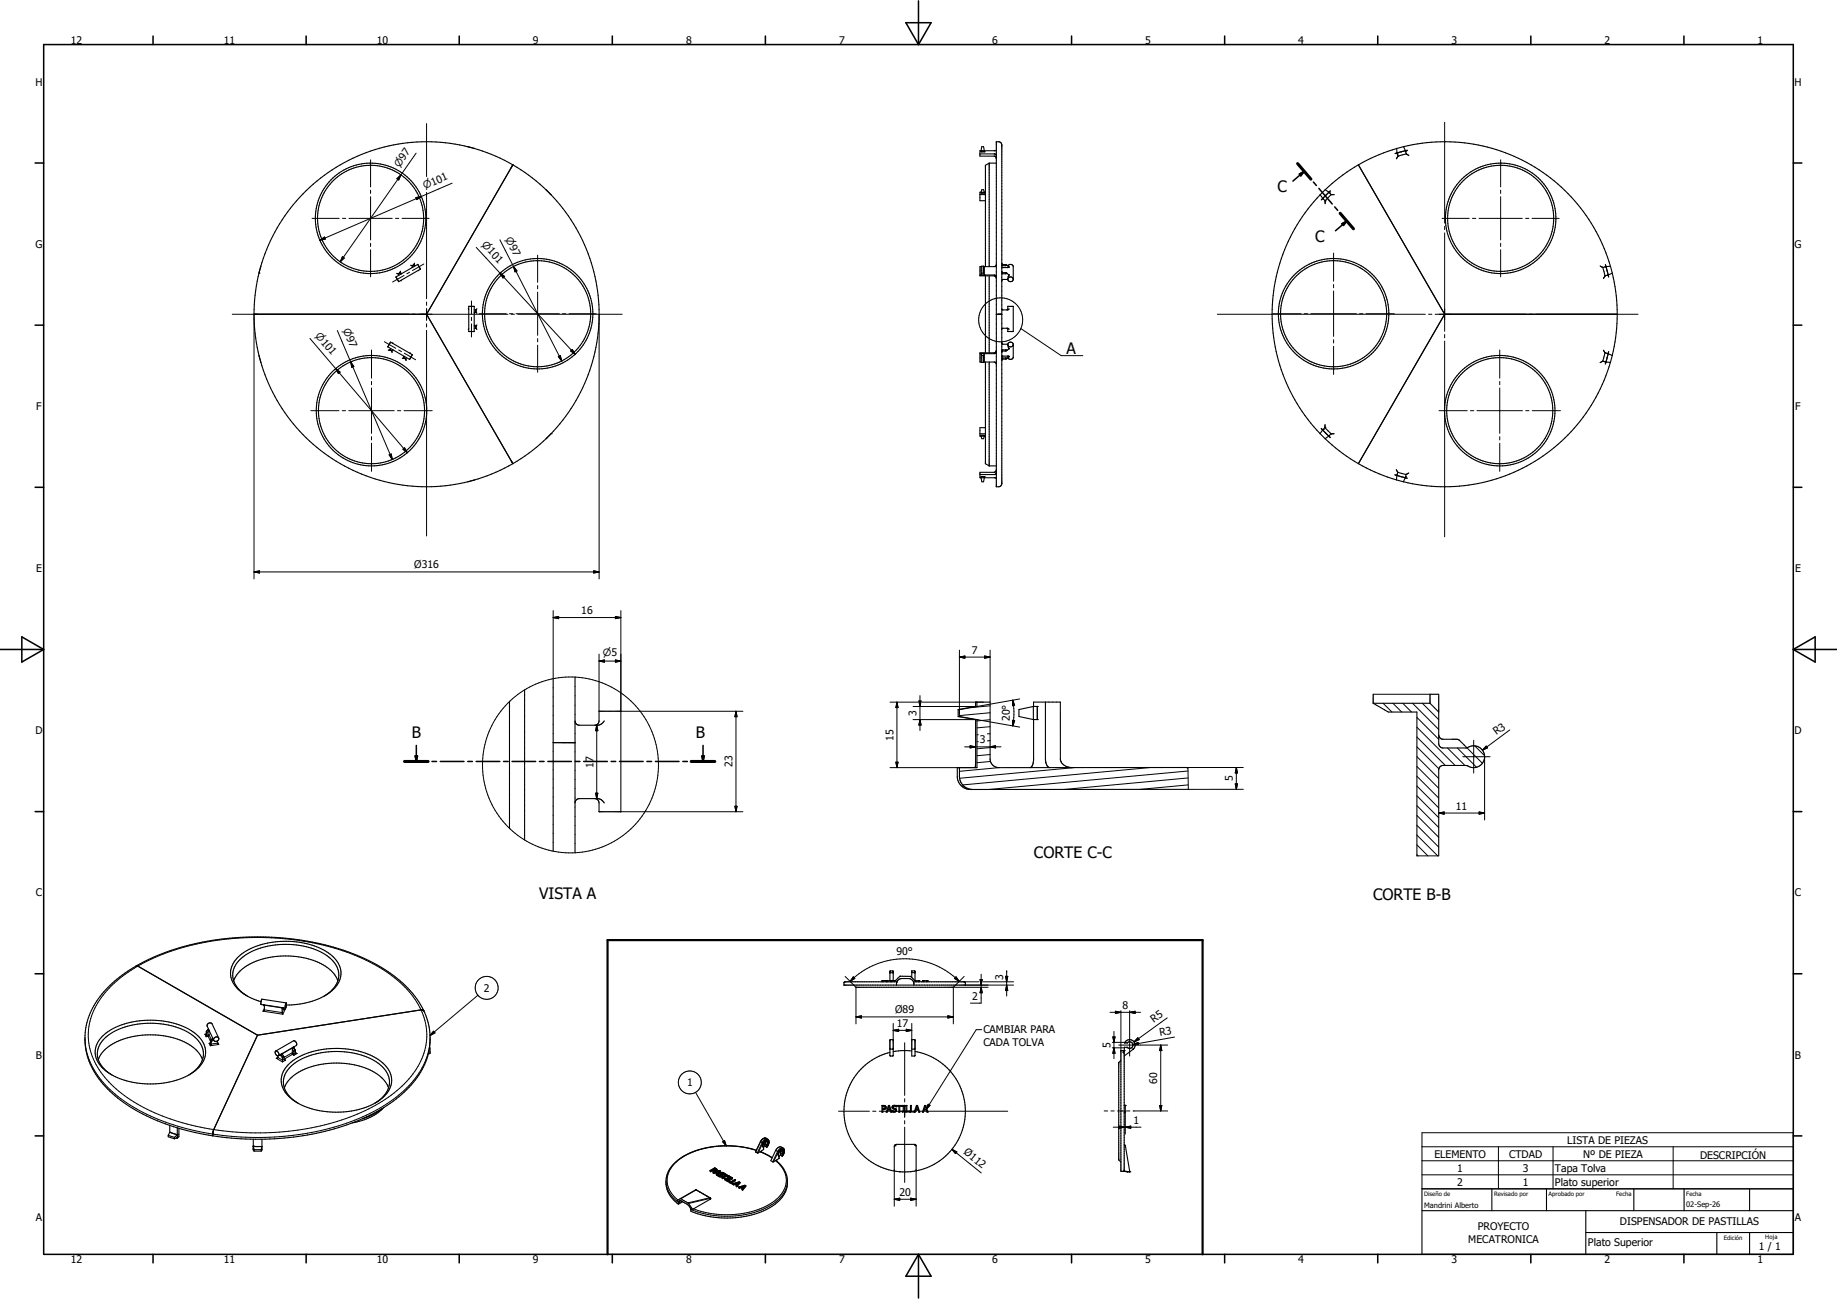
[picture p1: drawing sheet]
<svg xmlns="http://www.w3.org/2000/svg" width="1189mm" height="841mm" viewBox="0 0 1189 841" stroke-linecap="round" stroke-linejoin="round" font-family="sans-serif">
<g fill="none" stroke="#000" stroke-width=".65">
<path d="M935 79v65M269 99l-9 14M276 80v34M240 103v18M257 116l3-3-2 4zM260 113l-40 57M293 119l-20 8M971 103v18M240 123v2M240 127v28M269 128l4-1-3 2zM273 127l-66 29"/>
<path d="M276 125v68M971 123v2M971 127v28M202 141h18M207 156l3-3 1 2zM222 141h2M226 141h28M240 157v3M256 141h2M260 141h18M324 155l8 18M933 141h18"/>
<path d="M935 147v2M935 151v63M953 141h2M957 141h28M971 157v3M987 141h3M992 141h17M222 166l1 1-3 3zM240 162v17M261 178l-4 3M265 176l-2 1M274 171l-7 4"/>
<path d="M308 160l16 17M324 177l48 52M324 177l3 2-1 1zM332 173l32 61M332 173l3 2-2 1zM348 165v18M863 164v18M971 162v17M257 181l-3 2M276 196v2M276 200v7M305 195v8"/>
<path d="M348 185v2M348 189v28M863 184v2M863 188v30M150 203h115M164 204v171M201 219l16 20M218 214l9 20M267 203h2M271 203h58M276 210v2M276 214v133"/>
<path d="M305 205v3M305 210v8M310 203h18M330 203h2M331 203h2M334 203h28M335 203h68M348 219v2M364 203h2M368 203h18M388 204v171M661 213l26 17h14"/>
<path d="M788 203h135M824 203h18M844 203h2M848 203h30M863 220v2M880 203h2M884 203h18M925 203h2M929 203h59M935 217v2M990 203h2M994 203h66"/>
<path d="M217 239l47 54M217 239l3 2-1 1zM227 234l27 63M227 234l2 3-1 1zM240 227v18M249 221l7 4M258 227l2 1M262 229l7 4M348 223v18M361 231l2-1 1 4zM369 227l1-1 2 3zM863 224v18"/>
<path d="M935 221v127M971 227v18M240 247v2M240 251v30M971 247v2M971 251v30M201 266h18M222 266h2M226 266h29M257 266h2M262 266h18M931 266h19"/>
<path d="M952 266h2M956 266h29M988 266h2M992 266h18M240 283v2M240 287v18M252 294h1l1 3zM261 291l1-1 2 3zM971 283v2M971 287v18M164 370h224M164 370h4v1z"/>
<path d="M384 370h4l-4 1zM358 400h44M358 400l4-1v2zM358 395v44M398 399l4 1-4 1zM402 395v65h79M388 428h14M388 428l3-1v2zM388 423v37M398 427l4 1-4 1zM621 425h20M621 425h4v1z"/>
<path d="M621 421v41M637 425h4l-4 1zM641 421v34M576 455h18M581 455v42M581 455v3h-1zM595 454h1l-1 3zM595 450v23M597 455h40M641 457l-13 1M656 453v8v9M656 453l1 4h-2z"/>
<path d="M660 453l-28 4h-41M889 449h42M889 455h.1M895 455l6 6M902 455l5 6M908 455l6 6M914 455l17 17M921 455l10 11M386 470v47M386 470l1 3h-1zM476 460v66M476 460l1 4h-1z"/>
<path d="M591 466h41l28 5M595 466l1 3h-1zM633 476h-1M641 470l-9 1M641 466l-9 1M641 461l-20 2M641 479l-2 1M641 475h-2M655 466l2 1-1 3zM917 477l18 19M917 471l25 25M917 464l14 15"/>
<path d="M954 479v22M977 473l-17 13M576 497h56M580 493h1v4zM628 483l3 1h-3zM633 480h-1M641 488l-9 1M641 484l-9 1M641 484l3-1v1zM641 493l-9 1M647 497l-26 2M648 484h-24"/>
<path d="M696 497l-75 7M744 497l-121 11M769 499l-129 12M800 497v14M800 497l1 3h-1zM805 497h-37l1 1v13h36M917 496l14 14M917 490l14 14M917 484l14 14M937 484l11 12M943 484l13 13M947 490h17"/>
<path d="M949 484l10 10M955 483l6 6M961 490v41M962 483l1 1-3 2zM386 514h1l-1 3zM769 504l-80 7M769 508l-31 3M800 507h1l-1 4zM917 515l14 14M917 509l14 14M917 503l14 14M402 526h79"/>
<path d="M476 522h1l-1 4zM917 534l14 14M917 528l14 14M917 522l14 14M931 526h30M931 526h4v1zM957 526h4l-4 1zM917 553l1 1M917 547l7 7M917 541l14 13M917 554h14M72 638a123 123 0 0 1 67-29 171 171 0 0 1 102 15 63 63 0 0 1 34 37 42 42 0 0 1-13 41 118 118 0 0 1-63 29 172 172 0 0 1-108-15 64 64 0 0 1-32-35 42 42 0 0 1 13-43z"/>
<path d="M547 632l6 6M550 635a50 50 0 0 1 71 0M552 632l1 1-3 2zM554 639v24M619 632l2 3-3-2zM624 632l-6 6M624 636h10M625 638h31M634 634h2l-1 4zM635 631v18h-7M635 639l1 4h-2zM636 636h20"/>
<path d="M640 639h-23v24M651 632h1v4zM652 629v16M652 638v3h-1zM171 651l12 2M171 653l-1 2 13 2 2-4h-1M183 653h.1M184 653l-1 3-12-2M309 644l-31 26M554 658h63M554 658h4v1zM614 658h3l-3 1z"/>
<path d="M718 655h20M722 655h4l-4 1zM726 654v22M731 654v30M731 655h4v1zM755 659l-21 16M55 672a51 51 0 0 0 23 39 149 149 0 0 0 84 25 159 159 0 0 0 89-21 57 57 0 0 0 27-38v-5M134 668h.1M135 667h.1M135 666v1zM135 668l-1 1M136 675l1 1 4-1"/>
<path d="M136 674h1M137 673l-2-3h-2v1h2l1 3M137 673h1M138 672l-1 1M138 673l-1 2M138 673h.1M141 674l1 2-6 1-1-2h1M189 679l1 2M189 678h.1M189 678l-6 4M190 678h-1M190 678v1z"/>
<path d="M190 678v1M191 680h-1M281 668l1 1-4 1zM578 667h12M578 667l4-1v2zM578 663v10M586 675v34M587 666l3 1-3 1zM590 663v10M635 667h-3l-33 51M720 678h8M720 675h9"/>
<path d="M720 671h2l-1 4zM721 668v17M721 678l1 4h-2zM724 677h32M726 677v3M733 676l4-1v1zM736 672l1 1-3 2zM751 677v42M751 677l1 3h-1zM760 671l-27 5M179 685h1l3 1h1h1l-2 2zM181 683h1"/>
<path d="M182 683h.1M182 683l1 2M182 682l1 1M183 683h-1M183 683h.1M183 682h.1M184 684h-1M184 685l5-3h3l-2 1h-1l-5 3M450 707l20 35M543 719h20M565 719h2M569 719h20"/>
<path d="M586 711v2M586 716v7M591 719h2M595 719h57M601 715l1 1-3 2zM715 719h2M719 719h2M723 719h4M728 720v14M729 719h2M733 719h23M751 716h1l-1 3z"/>
<path d="M468 739l1-1 1 4zM496 739l-1 3M496 737h-2l-1 1-4 8M496 739l1 1-1 3M497 738h-2l-1 1-4 7M586 726v2M586 730v36M721 730h18M724 729l4 1h-4zM728 730l4-1v1zM920 733h241v37h-241zM460 758h.1"/>
<path d="M461 757l-1 1M461 757l1 1M461 757v1M461 758h.1M461 758h1M462 758h-1M462 758h.1M462 759h.1M462 757h.1M462 759l4-1-2 2v-1M462 759h1h1M462 759h1l1 1"/>
<path d="M462 758h1M463 758h.1M463 757h.1M463 757h-1M463 757v-1l-3 2M463 757h1M463 758h-1M463 759l3-1-2 1zM464 758h-1M464 758h.1M464 757h.1M464 757v1"/>
<path d="M465 758l-1 1M466 758l-2 2M466 760h.1M466 759h1M467 759h1l1 1M467 759l-1 1M467 760h.1M467 759v1M467 759h1M467 759h.1M468 759h-1M468 759h.1"/>
<path d="M468 759v1M468 760h.1M468 760h1M469 760h.1M489 745a59 59 0 0 0-49 6 15 15 0 0 0-1 26M492 746l8 4M494 742h.1M494 744v-1a2.6 2.6 0 0 1 0-3 2.6 2.6 0 0 1 3-1v3v-1a1.8 1.8 0 0 0 0-3 1.8 1.8 0 0 0-3 1l-3 7M502 751a15 15 0 0 1-1 27 59 59 0 0 1-52 5M504 748h.1M504 750v-1a2.6 2.6 0 0 1 0-3 2.6 2.6 0 0 1 3-1v3v-1a1.8 1.8 0 0 0 0-3 1.8 1.8 0 0 0-3 1l-3 7M506 745l-1 3"/>
<path d="M506 745h1l-1 3M507 743h-2l-1 2-4 7M579 757v24M593 757v24M616 744l19 15M616 744l3 2-1 1zM920 742h241M920 752h241M970 742v28M1005 742v28M1083 742v28M431 765a18 18 0 0 0 8 14"/>
<path d="M441 776l10-6 8 5-14 4M441 778l-2 1M460 776l-14 3M465 761v-1v1M465 761h.1M465 761v1M465 761h1M466 761h.1M466 761v1M466 760v1M466 760l1 1M466 760h1"/>
<path d="M467 761h-1M467 761h.1M467 760v1M467 761v1M469 763l1 1M469 760l1 1M469 763l3-1h1l-3 1M471 764l2 1M471 764l3-1-3 1 1 1zM471 761l-2-1 1 1-2 1M472 762h.1M472 761h-2l-3 1"/>
<path d="M473 765l2 2M473 765l3-1-3 1 1 1zM473 762l-3 1M474 763l-3 1M475 766l4-1-2 3M475 766v1M475 766h.1M476 766l1 1M476 766l-1 1M476 766l1 1v1M476 766l2-1-1 2zM478 769l2-1 1 1"/>
<path d="M478 766h-2M479 766l-2 2M483 768l-2 2v-1l-1-1-2 1M483 768l-5 1M483 768l-2 2h-1M510 765a22 22 0 0 1-16 18 64 64 0 0 1-47 0M579 776h14M579 776h3v1zM589 776h4l-4 1zM920 761h241M393 812h385"/>
<circle cx="648" cy="207" r="14"/>
<circle cx="369" cy="495" r="57"/>
<circle cx="315" cy="640" r="7"/>
<circle cx="446" cy="701" r="7"/>
</g>
<g fill="none" stroke="#000" stroke-width=".71">
<path d="M303 95l4 1M303 95h.1M307 96h.1M634 100h10l1 1M635 95h2v3h-2zM644 100h.1M645 97l-11 1v3h10l1 2M645 97h.1M645 92h1a2.1 2.1 0 0 1 2 2v219a2.1 2.1 0 0 1-2 2h-1zM904 96a112 112 0 0 0-25 11M904 96v3M904 99h-1"/>
<path d="M904 99h.1M904 99l1 2M904 99v1M908 95l2 3M908 95l-4 1M908 95a112 112 0 0 1 134 77M910 98h.1M910 98l-6 1M910 98v2M910 100h.1M910 100l-5 1M910 100l2 1"/>
<path d="M911 97l-1 1M332 107l-56 96M332 107h.1M332 107a113 113 0 0 1 22 16M332 107a112 112 0 0 0-168 96M640 106l-2 1v66M640 106v67M640 106h5M645 101h.1M879 107a111 111 0 0 0-21 16M879 107l56 96M905 101l-1 2"/>
<path d="M905 101h.1M353 123h.1M353 123l4 3M356 126a112 112 0 0 1-24 174M357 126h.1M634 126h4M635 123h2v2h-2zM638 124h-4v6h4M855 126a112 112 0 0 0-1 155M856 129h-1M856 129h.1M856 128v1"/>
<path d="M856 128h.1M856 128l2 2M856 128l1 1M857 129h.1M858 130v2M858 123l2 1M858 123l-4 3 2 2M860 124l-4 4M860 124l2 2M860 124l1 1M860 124h.1M861 124h-1"/>
<path d="M862 126h2M862 126l-4 4M169 172l-1 5M169 172h.1M256 179h.1M256 179l2 3M257 177h1M258 177h.1M258 177v1M259 177h-1M259 177h.1M259 176v1"/>
<path d="M260 177h.1M266 172h1M267 173h.1M267 172v1M267 172h.1M268 171l-1 1M268 171h.1M268 171l1 1M268 170v1M270 171h.1M270 171l-14 8M270 171l2 3"/>
<path d="M271 175h.1M272 174h.1M272 174l-14 8M634 178h10l1 1M635 173h-1v6h9h2M635 173v5h2v-5M635 172h2M635 172v5M635 177h2M635 177v1M635 172v1M637 172v5"/>
<path d="M637 177v1M637 172v1M638 179v49M640 179v49M645 179v1M645 171l-1 2h-7M648 170l1 1 3 1M648 176l1 1h3M648 173h.1M648 172h.1M648 177h.1M648 173h1"/>
<path d="M648 177h1M649 173h.1M649 177h.1M652 177l1 1M652 172h1M652 172h-4M652 177h-3M652 172l2-1 2 1v9M653 172h.1M653 172v1M653 173h.1M653 178h.1"/>
<path d="M653 178l-1 2M653 173h-4M1036 172l1 1M1037 173h.1M1037 173l2 6M1039 179l-1 1M1039 179h.1M1039 171v2M1039 173h.1M1039 173l1 2M1039 173h-2M1040 175l1 3"/>
<path d="M1040 178h.1M1041 178h.1M1041 178l-2 1M1041 178h-1M1041 178v1M1042 172l-2 1v2M1042 172l2 5M1044 177a114 114 0 0 1 3 26M1044 177l-3 1M258 182h.1M260 181v1M303 200h.1"/>
<path d="M303 198h4v17h-4zM309 200l-1 1M648 200l1 1h3M652 180v1M652 181h-3l-1 1M652 181l1-1 1-1 1 1 1 1M652 181h.1M653 200l-1 1M656 181l-1 1h-1h-1l-1-1M164 203h112M164 203a112 112 0 0 0 168 97M276 203l56 97"/>
<path d="M303 213h.1M307 201h1M307 202h1M307 213h1M307 211h1M307 202v1M307 210v1M308 202h.1M308 211v1M308 201v1M308 211v2M308 211h.1"/>
<path d="M308 202l1 1M308 213h.1M308 213h1M308 201h.1M309 210l-1 1M645 203h3M649 213h-1M649 213h.1M652 213h.1M652 201v-3h4v17h-4v-2M652 201h.1M652 213h-3"/>
<path d="M652 213h1M935 203h112M935 203l-56 97M1047 203a114 114 0 0 1-3 27M168 230l1 5M168 230h.1M169 235h.1M251 225l14 8M251 225h.1M252 227h-1M252 227h.1M252 227h1"/>
<path d="M253 227h.1M253 222l-2 3M253 222h.1M253 222l14 8M253 226l-1 1M253 227h1M254 227h.1M254 227v1M254 226v1M254 222h.1M254 226l1 1M261 232h-1"/>
<path d="M261 232h.1M261 232h1M262 232h.1M262 231h-1M262 231l-1 1M262 232h1M263 232h.1M263 233h.1M265 233h.1M266 229h-1M267 230l-2 3M267 230h.1"/>
<path d="M635 234v-5h2v5M635 234v1M635 229v1M635 235h2M635 230h2M635 230v5M637 230v5M637 234h7l1 2M637 234v1M637 229v1M638 234v66l2 2M640 234v68"/>
<path d="M645 228h-1h-10v6h1M645 228l-1 1h-10M645 227v1M648 222l1 1h3M648 232h4M648 231h.1M648 232h.1M648 227h.1M649 231h-1M649 227h-1M649 227h2M649 231h4"/>
<path d="M649 231h.1M649 227h.1M651 227h.1M651 227h1M652 232l-3 1h-1M652 223v1M652 224l1 1M653 231l-1 1M653 231h.1M653 225h.1M653 226l-2 1h-2l-1 1M653 226h.1"/>
<path d="M653 225v1M656 223v8l-2 2-2-1M1037 234h.1M1037 234l-1 1M1037 234h2M1038 227l1 1M1039 228h.1M1039 228l2 1M1039 228l-2 6M1039 234v2M1039 234h.1M1039 234l3 1"/>
<path d="M1040 229h1M1040 229h.1M1041 229h.1M1041 229l-2 5M1041 229l3 1M1041 228v1M1042 235a112 112 0 0 1-134 77M1044 230l-2 5M638 277h-4v5h4M855 277l5 5M856 278h.1M856 278l-2 3"/>
<path d="M856 278l5 5M857 278h-1M858 277l4 4M858 277l-2 1M858 277h.1M858 275v2M353 284h.1M357 281l-4 3M634 281h4M635 282h2v2h-2zM854 281l4 3M858 284a110 110 0 0 0 21 16"/>
<path d="M860 282l-2 2M860 282h.1M861 282h-1M861 282h.1M862 281l-2 1M864 281h-2M307 311l-4 1M332 300h.1M635 309h2M635 309v3h2v-3M637 309l8 1M640 302h5"/>
<path d="M644 307h-1M645 310h.1M645 304l-1 2h-10v3h1M645 306l-1 1h-10M879 300a111 111 0 0 0 25 11M903 307l1 1M904 304l1 2M904 308h.1M904 308l6 1M904 308v3l4 1 2-3M904 307h.1M904 307v1"/>
<path d="M905 306h.1M905 306l5 1v2M905 306l-1 2M910 309h.1M910 309l1 1M910 307h.1M912 306l-2 1M358 439v112M372 438v114M330 454v82M340 447v97M620 459v5"/>
<path d="M620 459h1M621 459v5M631 457h1M631 457l-11 2M631 457v-2h10v36a6 6 0 0 0 6 6h121M632 455v2M632 457l-11 2M669 457h2v9h-2M669 457v9M669 457l-9 2v5l9 2M669 457v-2h17v37a7 7 0 0 0 8 5M677 455v37a6 6 0 0 0 2 5"/>
<path d="M889 455h37M889 455l10 6h18v93M889 449v6M926 455l5 6M926 449v6M931 449v32a2.8 2.8 0 0 0 3 3h16M372 467l1 2 2 1h12l2-1 2-2M385 470a2.8 2.8 0 0 0 3-3v-7h14v66h-14v-6a2.8 2.8 0 0 0-3-3M620 464h1M620 464l11 2M621 464l11 2M631 466h1"/>
<path d="M631 466v31M632 466v31h-12v6a9 9 0 0 0 10 8h139M669 466v26l-1 3-1 2M931 476l1 2 2 1h10l6 5M358 481h14M621 497v6a9 9 0 0 0 8 8M631 497h.1M950 484a7 7 0 0 1 9 1 7 7 0 0 1 0 10 7 7 0 0 1-10 1h-15a2.8 2.8 0 0 0-3 2v56M372 520l1-2 2-1h13l1 1 2 2M88 625h1l78 45M88 625a62 62 0 0 0-32 39 45 45 0 0 0 17 44 106 106 0 0 0 37 21M88 625a169 169 0 0 1 104-17 128 128 0 0 1 69 29 58 58 0 0 1 13 18"/>
<path d="M151 635a29 29 0 0 1 24-15 49 49 0 0 1 40 9l2 2 2 4M553 638l1 1h63l1-1M571 635v1M571 635h6M571 635h.1M574 635v1M574 635h.1M575 635h.1M575 635v1M576 629v6M576 630h.1M576 635v1"/>
<path d="M576 630h2M576 629h.1M576 629h2M577 635v1M577 635h.1M577 635h3M578 629h.1M578 629v6M578 630h.1M580 636v2M580 636h.1M581 636h-1"/>
<path d="M581 636l1-2h2h5l2 2M581 636h.1M581 636h-34h-1v2h79v-2h-1h-33M589 632h-6l-4 4M589 632h.1M589 632l4 4M590 630h2M591 636h.1M591 636l1 2M592 629h-2v4M592 630h.1M592 629h.1"/>
<path d="M592 629v6h3v1M592 635h.1M593 635h.1M594 635v1M595 635v1M598 635v1M600 635v1M600 635h.1M601 635h-4v1M601 635h.1M601 635v1M159 644a14 14 0 0 1-7-19 36 36 0 0 1 30-14 43 43 0 0 1 34 12 13 13 0 0 1-4 20l-2 2"/>
<path d="M159 644l10 5M160 645a16 16 0 0 1-10-18 27 27 0 0 1 20-16 53 53 0 0 1 45 8 14 14 0 0 1-1 23 47 47 0 0 1-29 9M169 650h.1M169 650l2 1M169 647v3M169 647h.1M169 647l16 2M170 650l1 1M171 651h.1M171 651v3l-1 1M183 653h.1M183 652v1v4"/>
<path d="M183 653h2M184 653h.1M184 653h1M185 653h.1M185 649v4M185 649h.1M274 655l-1-1-106 16M274 655a42 42 0 0 1 4 23M67 671a51 51 0 0 1 44-9 28 28 0 0 1 21 15 16 16 0 0 1-9 19 55 55 0 0 1-54-3 14 14 0 0 1-2-22zM134 669l-1 1M134 669h.1M134 668v1"/>
<path d="M134 668h.1M134 668v2M134 670l-1 1M134 670h.1M135 667l-1 1M135 667h.1M135 666v1M135 666h.1M135 667v3M135 670v1M135 670h.1M136 675h-1"/>
<path d="M136 675h.1M136 674v1M136 674h.1M136 673v4M136 673h.1M138 672l-2 2M141 675h.1M141 674v1M141 675l1 1M142 672l-5-9h-2l-1 1 4 10M142 672l-1-1-2 1-1 1v1M142 672l-1 1v1h-2h-1"/>
<path d="M167 670l-29 61v4M189 678v5M190 678h-1M190 678h.1M190 678l2-1v-1l-1-2h-1l-12 6M190 678l1 2M191 680l-1 1v2M191 680h.1M278 678a56 56 0 0 1-27 38l-3 1M278 678v4h-1M576 679h.1M576 679h2"/>
<path d="M578 673h-2v11M578 673h.1M578 679h.1M578 673v11M590 679h2M592 673h.1M592 673h-2v11h2M592 679h.1M592 673v11M728 678v2M728 678h2M728 678h.1"/>
<path d="M728 675a4 4 0 0 1 5-1 4 4 0 0 1 1 5M728 675h2M728 675h.1M729 675h-1M729 675h1M730 678h-1M730 675h.1M730 678h.1M730 675a2.1 2.1 0 0 1 3 0 2.1 2.1 0 0 1 0 3 2.1 2.1 0 0 1-3 0M733 679h1M734 679h.1M734 679l-6 5"/>
<path d="M64 686a27 27 0 0 1 20-15 51 51 0 0 1 42 8l3 3 2 4M73 696a15 15 0 0 1-9-18 31 31 0 0 1 25-15 47 47 0 0 1 38 9 14 14 0 0 1-3 23l-2 1M178 680l2 1 1 2-1 1M178 680v2l2 2M180 684v1h-1M182 682h1zM183 682h.1M183 682l-3 2M183 682l1 2M184 684h-1v1v3M184 684h.1M184 684v2h1"/>
<path d="M187 689a49 49 0 0 1 42-9 31 31 0 0 1 24 15 15 15 0 0 1-9 19 54 54 0 0 1-55-3 14 14 0 0 1-2-22zM191 680v2M191 682h.1M191 682h1M278 681h.1M576 681a39 39 0 0 0-30 40 39 39 0 0 0 33 37M576 684h.1M576 684h2M578 684h.1M590 680h-7l-5 1M592 684h.1M592 681a39 39 0 0 1 33 38 39 39 0 0 1-32 39"/>
<path d="M726 687l-2 1v63l2 1M727 681h.1M727 681l1 1M727 680h-1v78h1M727 680h1M728 681h-1M728 680h-1M728 680v1M728 681h.1M728 682h.1M728 680h.1M728 682v76l2 1"/>
<path d="M184 704a29 29 0 0 1 24-15 47 47 0 0 1 40 10l3 5M193 714a15 15 0 0 1-9-18 31 31 0 0 1 25-15 47 47 0 0 1 38 10 14 14 0 0 1-2 22l-2 1M247 718l-5 3-7 3M248 717a35 35 0 0 1-20 10M248 717l-13 7M571 720h.1M571 716h1a1.4 1.4 0 0 1 1 2 1.4 1.4 0 0 1-2 0M571 716h.1M571 716v4M571 718h.1M571 716h2v2M571 716v2"/>
<path d="M571 718v2M573 718h-2M573 718h.1M574 720h.1M575 719h.1M575 719h1M575 719l-1 1M575 718h.1M575 718h1M575 716h1M575 716h.1M575 716l-1 4"/>
<path d="M575 716v2M575 716l1 2M576 716h.1M576 716l1 4M576 718h.1M576 719h.1M576 719l1 1M577 720h.1M577 719v1M577 719h3M577 719h.1M580 718h.1"/>
<path d="M580 718v1M580 719h.1M580 716v1M580 717h.1M580 717l-1-1h-1v1l1 1a1.3 1.3 0 0 1 1 2 1.3 1.3 0 0 1-2 0h-1M580 716h.1M580 716a1.5 1.5 0 0 0-2 0 1.5 1.5 0 0 0 0 2h2M580 716h4M580 716h2M582 720h.1M582 716v4M582 716h.1"/>
<path d="M582 716h2M584 716h.1M584 720h2M584 720h1M584 720h.1M584 716h1M585 716v4M585 720h.1M585 716h.1M585 720h1M585 716h1M586 720h.1"/>
<path d="M586 716h.1M586 716h-2M586 720h3M586 716h1M586 716v4M587 719v1M587 716h.1M587 719h2M587 719h.1M587 716v3M589 720h.1M589 719v1"/>
<path d="M589 719h.1M589 720h3M589 716h1M589 716v4M589 716h.1M590 716h.1M590 719v1M590 716v3M590 719h2M592 719v1M592 720h.1M593 719h.1"/>
<path d="M593 719h1M593 719l-1 1M593 718h.1M593 718h1M593 716h1M593 716l-1 4M593 716h.1M594 716v2M594 716h.1M594 716l-1 2M594 716l1 4M594 718h.1"/>
<path d="M594 719l1 1M594 719h.1M595 720h.1M597 720h1M597 720h.1M598 720h.1M598 719h.1M598 719h2M598 719v1M599 716h.1M599 716l-2 4M599 716v2h-1z"/>
<path d="M599 716l2 4M600 719v1M600 719h.1M600 720h1M600 720h.1M601 720h.1M728 716h.1M728 720h.1M728 716v4M109 735l4 1M109 735v1l4 1M110 729l13 4 15 2"/>
<path d="M110 729v4M110 733l5 2M110 733l-1 2M112 734l3 1M113 736v1M114 737h1M115 736h.1M115 735l-2 1M115 736l-2 1M115 730v7M115 735v-1v2M115 735h.1"/>
<path d="M116 731v5l-1 1M164 738v7M170 738l-1 7M235 724a179 179 0 0 1-97 11M492 739a3 3 0 0 1 4-2l1 1a4 4 0 0 1-1 5M492 739h.1M492 739l-3 7M492 739l1 1M493 740h.1M493 740h1M495 739l-1 3M495 739h.1"/>
<path d="M496 739l-1 2M496 739h-1M164 742h6M164 742v2M164 744v1M164 744h5M164 745h5M169 744v1M170 742l-1 2M170 744l-1 1M460 758v1M460 758h.1"/>
<path d="M461 758l-1 1M461 757v1M461 757h.1M461 757h1M462 759v1M462 759h.1M462 757l1 1M463 758h.1M463 756h.1M463 756l1 1M463 756l-3 2M463 756v1"/>
<path d="M463 757h.1M463 757h-1M463 759l1 1M463 759l-1 1M463 759h.1M463 757v1M463 759h1M464 757h.1M464 758h-1h-2M464 757v1M464 758h.1M464 759v1"/>
<path d="M465 759h-1M466 758l-2 1M466 758h.1M466 758l-4 1M466 758l-1 2M466 760h.1M466 760l2-1 1 1M467 760h.1M467 760v1M467 760h1M468 760h.1M469 760h.1"/>
<path d="M469 760l1 1M469 760l3 1M489 746h.1M489 746h1M490 745a59 59 0 0 0-51 6 17 17 0 0 0 0 29M490 746h.1M492 746h-2M492 746l8 4M492 746h.1M494 742h.1M494 742v1M494 744l-2 2"/>
<path d="M494 744h.1M494 743h.1M494 743v1M495 741v1l1 1M495 741h.1M495 741h1M496 741h.1M496 741h1M496 743h.1M497 741h.1M497 742l-1 1M500 752h.1"/>
<path d="M502 745l3-3 2 2 1 2-2 2M502 745l-3 6 1 1M502 745l1 1M502 751l-2 1M502 751h.1M502 751a17 17 0 0 1-1 29 61 61 0 0 1-54 4v-2M503 751h.1M503 746h.1M503 746h1M504 746h.1M504 748h.1M504 750l-1 1"/>
<path d="M504 749h.1M504 750h.1M504 748v1M504 748v2M505 746v2h1M505 746v1M505 747h.1M505 747h2M505 745l-1 1v2M505 745h.1M506 745l-1 1M506 745h.1"/>
<path d="M506 745h-1M506 748h.1M507 747h.1M507 748h-1M580 742h-1M580 742h.1M580 741v1M582 759h1M592 741h.1M592 741v1M592 741h1M593 741h.1"/>
<path d="M593 741v1M593 758l-7 1-7-1M593 758v-17h-1h-12h-1v1v16M727 758h.1M728 758h-1M728 758h.1M728 758l3 1M728 741v1M728 742h.1M728 742l3 17M730 759h.1M731 759h-1"/>
<path d="M731 759h.1M439 778v2M439 778h.1M439 778h1h-1M439 778h1a3 3 0 0 1 3 1l3 1 1 2 1 1M440 776l-2 1 1 1M440 776h.1M440 776h1M441 776h.1M441 776l1 1a11 11 0 0 1 6 6M442 778l-3 2M450 770l-10 6"/>
<path d="M450 770h1M450 770h.1M451 770h.1M451 770l9 6M459 775l1 1M460 776h.1M460 776l-12 7M464 760v1M464 760h.1M464 761h.1M464 760l1 1M464 760h1l1 1"/>
<path d="M465 761h.1M466 761h.1M466 760l1 1M467 761h-1M467 761h.1M467 762l1 1M467 762h.1M467 761v1l-2-1M468 762v1M468 760l1 1M469 761h.1M469 760v1"/>
<path d="M469 763l1 1M469 763h.1M469 763h1M470 763h.1M470 763v1M470 761l-3 1M470 764h.1M470 762h1M470 762l-2 1M470 761v1M471 764l1 2M471 764h.1"/>
<path d="M471 764l2 1M471 761v1M472 762h-1M472 761h.1M472 762h.1M472 761v1M472 761l1 1M472 762l-2 1M472 765v1M472 763h1M472 763l-2 1M472 762v1"/>
<path d="M473 765h.1M473 766h-1M473 765v1l2 1M473 762v1M473 762h.1M473 765l2 1M474 762h.1M474 762v1M474 762l-3 2M474 763h.1M474 763l-2 1M474 766h.1"/>
<path d="M474 766h1M475 766h.1M475 767h.1M476 764h.1M476 764l-3 1M476 767h-1M476 767h1M476 766v1M476 766h.1M476 764l-2 2M476 766l1 1M477 768h.1"/>
<path d="M477 767v1M477 767h.1M478 766h-1M478 769h1M478 769h.1M478 765l-1 2M478 765h.1M478 765l-4 1M478 765h1M479 769h.1M479 765h.1M479 765l-2 3"/>
<path d="M480 769h1M480 769h-1M480 768v1M480 768h.1M480 768h2l-1 1zM480 770l1 1M480 770h.1M481 770v1M481 769l-1 1M481 769h.1M482 767h.1M482 767l-4 2"/>
<path d="M482 767l1 1M483 768h.1M483 768l-2 3M920 770h241v42h-241zM966 770v14M1001 770v14M1058 770v14M1090 770v14M1132 770v14M920 784h241M1026 798h135M1026 784v28"/>
<path d="M1111 798v14M1132 798v14"/>
<circle cx="240" cy="141" r="36"/>
<circle cx="240" cy="141" r="34"/>
<circle cx="971" cy="141" r="34"/>
<circle cx="971" cy="141" r="36"/>
<circle cx="348" cy="203" r="36"/>
<circle cx="348" cy="203" r="34"/>
<circle cx="863" cy="203" r="34"/>
<circle cx="863" cy="203" r="36"/>
<circle cx="654" cy="223" r="1.6"/>
<circle cx="240" cy="266" r="34"/>
<circle cx="240" cy="266" r="36"/>
<circle cx="971" cy="266" r="36"/>
<circle cx="971" cy="266" r="34"/>
</g>
<g fill="#000">
<circle cx="635" cy="98" r=".4"/>
<circle cx="637" cy="98" r=".4"/>
<circle cx="904" cy="100" r=".4"/>
<circle cx="910" cy="98" r=".4"/>
<circle cx="905" cy="101" r=".4"/>
<circle cx="635" cy="125" r=".4"/>
<circle cx="637" cy="125" r=".4"/>
<circle cx="858" cy="130" r=".4"/>
<circle cx="861" cy="125" r=".4"/>
<circle cx="168" cy="177" r=".4"/>
<circle cx="635" cy="178" r=".4"/>
<circle cx="637" cy="178" r=".4"/>
<circle cx="1039" cy="173" r=".4"/>
<circle cx="1037" cy="234" r=".4"/>
<circle cx="1039" cy="234" r=".4"/>
<circle cx="1039" cy="228" r=".4"/>
<circle cx="857" cy="278" r=".4"/>
<circle cx="858" cy="277" r=".4"/>
<circle cx="357" cy="281" r=".4"/>
<circle cx="635" cy="309" r=".4"/>
<circle cx="637" cy="309" r=".4"/>
<circle cx="910" cy="309" r=".4"/>
<circle cx="671" cy="457" r=".4"/>
<circle cx="632" cy="466" r=".4"/>
<circle cx="671" cy="466" r=".4"/>
<circle cx="573" cy="635" r=".4"/>
<circle cx="728" cy="680" r=".4"/>
<circle cx="573" cy="718" r=".4"/>
<circle cx="577" cy="719" r=".4"/>
<circle cx="728" cy="716" r=".4"/>
<circle cx="110" cy="733" r=".4"/>
<circle cx="115" cy="734" r=".4"/>
<circle cx="164" cy="744" r=".4"/>
<circle cx="164" cy="742" r=".4"/>
<circle cx="466" cy="760" r=".4"/>
<circle cx="731" cy="759" r=".4"/>
<circle cx="467" cy="760" r=".4"/>
</g>
<g fill="none" stroke="#000" stroke-width=".99">
<path d="M586 15h17l-9 14zM594 1v28M28 29h1133v783h-1133zM99 23v6M198 23v6M297 23v6M396 23v6M495 23v6M694 23v6M793 23v6M892 23v6M991 23v6"/>
<path d="M1090 23v6M23 106h5M840 106l8 10M841 113l3-2-2 3zM844 111l-7 6M850 118l2 2M1161 106h5M854 122l8 10M864 134l2 2M867 138l9 10M869 145l3-2-2 3zM872 143l-8 6"/>
<path d="M23 211h5M1161 211h5M23 315h5M1161 315h5M14 412l14 8-14 9zM0 420h28M1161 420h28M1161 420l14-8v17zM262 493h15M269 489h1l-1 4zM269 483v10M280 493h3"/>
<path d="M285 493h15M303 493h3M308 493h15M326 493h3M331 493h16M349 493h3M355 493h15M372 493h3M378 493h15M396 493h3M401 493h15M419 493h3"/>
<path d="M424 493h15M442 493h3M447 493h16M454 489h2l-1 4zM455 483v10M23 525h5M1161 525h5M23 630h5M1161 630h5M23 735h5M1161 735h5M99 812v6"/>
<path d="M198 812v6M297 812v6M396 812v6M495 812v6M594 812v28M594 812l9 14h-17zM694 812v6M793 812v6M892 812v6M991 812v6M1090 812v6"/>
</g>
<path d="M840 106l8 10M867 138l9 10M262 493h15M447 493h16" fill="none" stroke="#000" stroke-width="2"/>
<path d="M841 113l3-2-2 3zM869 145l3-2-2 3zM269 489h1l-1 4zM454 489h2l-1 4z" fill="#000" stroke="#000" stroke-width=".99"/>
<path d="M393 812v-203h385v203" fill="none" stroke="#000" stroke-width="1.4"/>
<g fill="#000" stroke="#000" stroke-width=".65">
<path d="M257 116l3-3-2 4zM269 128l4-1-3 2zM207 156l3-3 1 2zM222 166l1 1-3 3zM324 177l3 2-1 1zM332 173l3 2-2 1zM227 234l2 3-1 1zM361 231l2-1 1 4zM369 227l1-1 2 3zM217 239l3 2-1 1zM252 294h1l1 3zM261 291l1-1 2 3z"/>
<path d="M164 370h4v1zM384 370h4l-4 1zM358 400l4-1v2zM398 399l4 1-4 1zM388 428l3-1v2zM398 427l4 1-4 1zM621 425h4v1zM637 425h4l-4 1zM581 455v3h-1zM595 454h1l-1 3zM656 453l1 4h-2zM386 470l1 3h-1z"/>
<path d="M476 460l1 4h-1zM595 466l1 3h-1zM655 466l2 1-1 3zM580 493h1v4zM628 483l3 1h-3zM641 484l3-1v1zM962 483l1 1-3 2zM386 514h1l-1 3zM800 507h1l-1 4zM800 497l1 3h-1zM476 522h1l-1 4zM931 526h4v1z"/>
<path d="M957 526h4l-4 1zM552 632l1 1-3 2zM619 632l2 3-3-2zM634 634h2l-1 4zM651 632h1v4zM554 658h4v1zM614 658h3l-3 1zM635 639l1 4h-2zM652 638v3h-1zM722 655h4l-4 1zM731 655h4v1zM281 668l1 1-4 1z"/>
<path d="M578 667l4-1v2zM587 666l3 1-3 1zM720 671h2l-1 4zM736 672l1 1-3 2zM733 676l4-1v1zM721 678l1 4h-2zM751 677l1 3h-1zM601 715l1 1-3 2zM751 716h1l-1 3zM468 739l1-1 1 4zM724 729l4 1h-4zM728 730l4-1v1z"/>
<path d="M616 744l3 2-1 1zM579 776h3v1zM589 776h4l-4 1z"/>
</g>
<g font-size="10.2">
<text x="827" y="124">C</text>
<text x="851" y="156">C</text>
<text x="690" y="229">A</text>
<text x="266" y="478">B</text>
<text x="450" y="478">B</text>
<text x="669" y="556">CORTE C-C</text>
<text x="349" y="582">VISTA A</text>
<text x="889" y="583">CORTE B-B</text>
</g>
<g font-size="6.8">
<text x="46" y="28">12</text>
<text x="145" y="28">11</text>
<text x="244" y="28">10</text>
<text x="345" y="28">9</text>
<text x="444" y="28">8</text>
<text x="543" y="28">7</text>
<text x="642" y="28">6</text>
<text x="741" y="28">5</text>
<text x="840" y="28">4</text>
<text x="939" y="28">3</text>
<text x="1039" y="28">2</text>
<text x="1138" y="28">1</text>
<text x="23" y="56">H</text>
<text x="1161" y="56">H</text>
<text x="23" y="161">G</text>
<text x="1161" y="161">G</text>
<text x="207" y="222" transform="rotate(49 207 222)">101</text>
<text x="23" y="266">F</text>
<text x="1162" y="266">F</text>
<text x="23" y="370">E</text>
<text x="268" y="368">Ø316</text>
<text x="1162" y="370">E</text>
<text x="376" y="398">16</text>
<text x="629" y="423">7</text>
<text x="593" y="464" transform="rotate(-90 593 464)">3</text>
<text x="654" y="467" transform="rotate(-90 654 467)">20°</text>
<text x="23" y="475">D</text>
<text x="578" y="479" transform="rotate(-90 578 479)">15</text>
<text x="969" y="476" transform="rotate(-37 969 476)">R3</text>
<text x="1161" y="475">D</text>
<text x="634" y="481">3</text>
<text x="384" y="497" transform="rotate(-90 384 497)">17</text>
<text x="474" y="497" transform="rotate(-90 474 497)">23</text>
<text x="798" y="506" transform="rotate(-90 798 506)">5</text>
<text x="942" y="524">11</text>
<text x="23" y="580">C</text>
<text x="1162" y="580">C</text>
<text x="580" y="618">90°</text>
<text x="649" y="634" transform="rotate(-90 649 634)">3</text>
<text x="313" y="642">2</text>
<text x="629" y="647">2</text>
<text x="726" y="653">8</text>
<text x="579" y="656">Ø89</text>
<text x="580" y="665">17</text>
<text x="747" y="662" transform="rotate(-36 747 662)">R5</text>
<text x="636" y="669">CAMBIAR PARA</text>
<text x="751" y="671" transform="rotate(-10 751 671)">R3</text>
<text x="636" y="677">CADA TOLVA</text>
<text x="719" y="678" transform="rotate(-90 719 678)">5</text>
<text x="23" y="685">B</text>
<text x="1162" y="685">B</text>
<text x="749" y="702" transform="rotate(-90 749 702)">60</text>
<text x="445" y="703">1</text>
<text x="734" y="728">1</text>
<text x="1014" y="740">LISTA DE PIEZAS</text>
<text x="623" y="747" transform="rotate(39 623 747)">Ø112</text>
<text x="928" y="750">ELEMENTO</text>
<text x="977" y="749">CTDAD</text>
<text x="1025" y="750">Nº DE PIEZA</text>
<text x="1100" y="750">DESCRIPCIÓN</text>
<text x="943" y="759">1</text>
<text x="986" y="759">3</text>
<text x="1006" y="759">Tapa Tolva</text>
<text x="943" y="768">2</text>
<text x="986" y="768">1</text>
<text x="1006" y="768">Plato superior</text>
<text x="582" y="774">20</text>
<text x="23" y="790">A</text>
<text x="1162" y="790">A</text>
<text x="956" y="796">PROYECTO</text>
<text x="1049" y="793">DISPENSADOR DE PASTILLAS</text>
<text x="950" y="805">MECATRONICA</text>
<text x="1028" y="807">Plato Superior</text>
<text x="1138" y="809">1 / 1</text>
<text x="46" y="818">12</text>
<text x="145" y="818">11</text>
<text x="244" y="818">10</text>
<text x="345" y="818">9</text>
<text x="444" y="818">8</text>
<text x="543" y="818">7</text>
<text x="642" y="818">6</text>
<text x="741" y="818">5</text>
<text x="840" y="818">4</text>
<text x="939" y="818">3</text>
<text x="1039" y="818">2</text>
<text x="1138" y="818">1</text>
</g>
<g font-size="6.5">
<text x="259" y="109" transform="rotate(-55 259 109)">n97</text>
<text x="275" y="123" transform="rotate(-23 275 123)">n101</text>
<text x="327" y="155" transform="rotate(63 327 155)">n97</text>
<text x="312" y="159" transform="rotate(47 312 159)">n101</text>
<text x="222" y="214" transform="rotate(67 222 214)">n97</text>
<text x="204" y="218" transform="rotate(50 204 218)">n</text>
<text x="390" y="425">n5</text>
</g>
<g font-size="4.8">
<text x="922" y="782">Mandrini Alberto</text>
<text x="1091" y="781">02-Sep-26</text>
</g>
<g font-size="3.9">
<text x="922" y="774">Diseño de</text>
<text x="967" y="774">Revisado por</text>
<text x="1002" y="774">Aprobado por</text>
<text x="1046" y="774">Fecha</text>
<text x="1091" y="774">Fecha</text>
<text x="1116" y="803">Edición</text>
<text x="1143" y="802">Hoja</text>
</g>
</svg>
